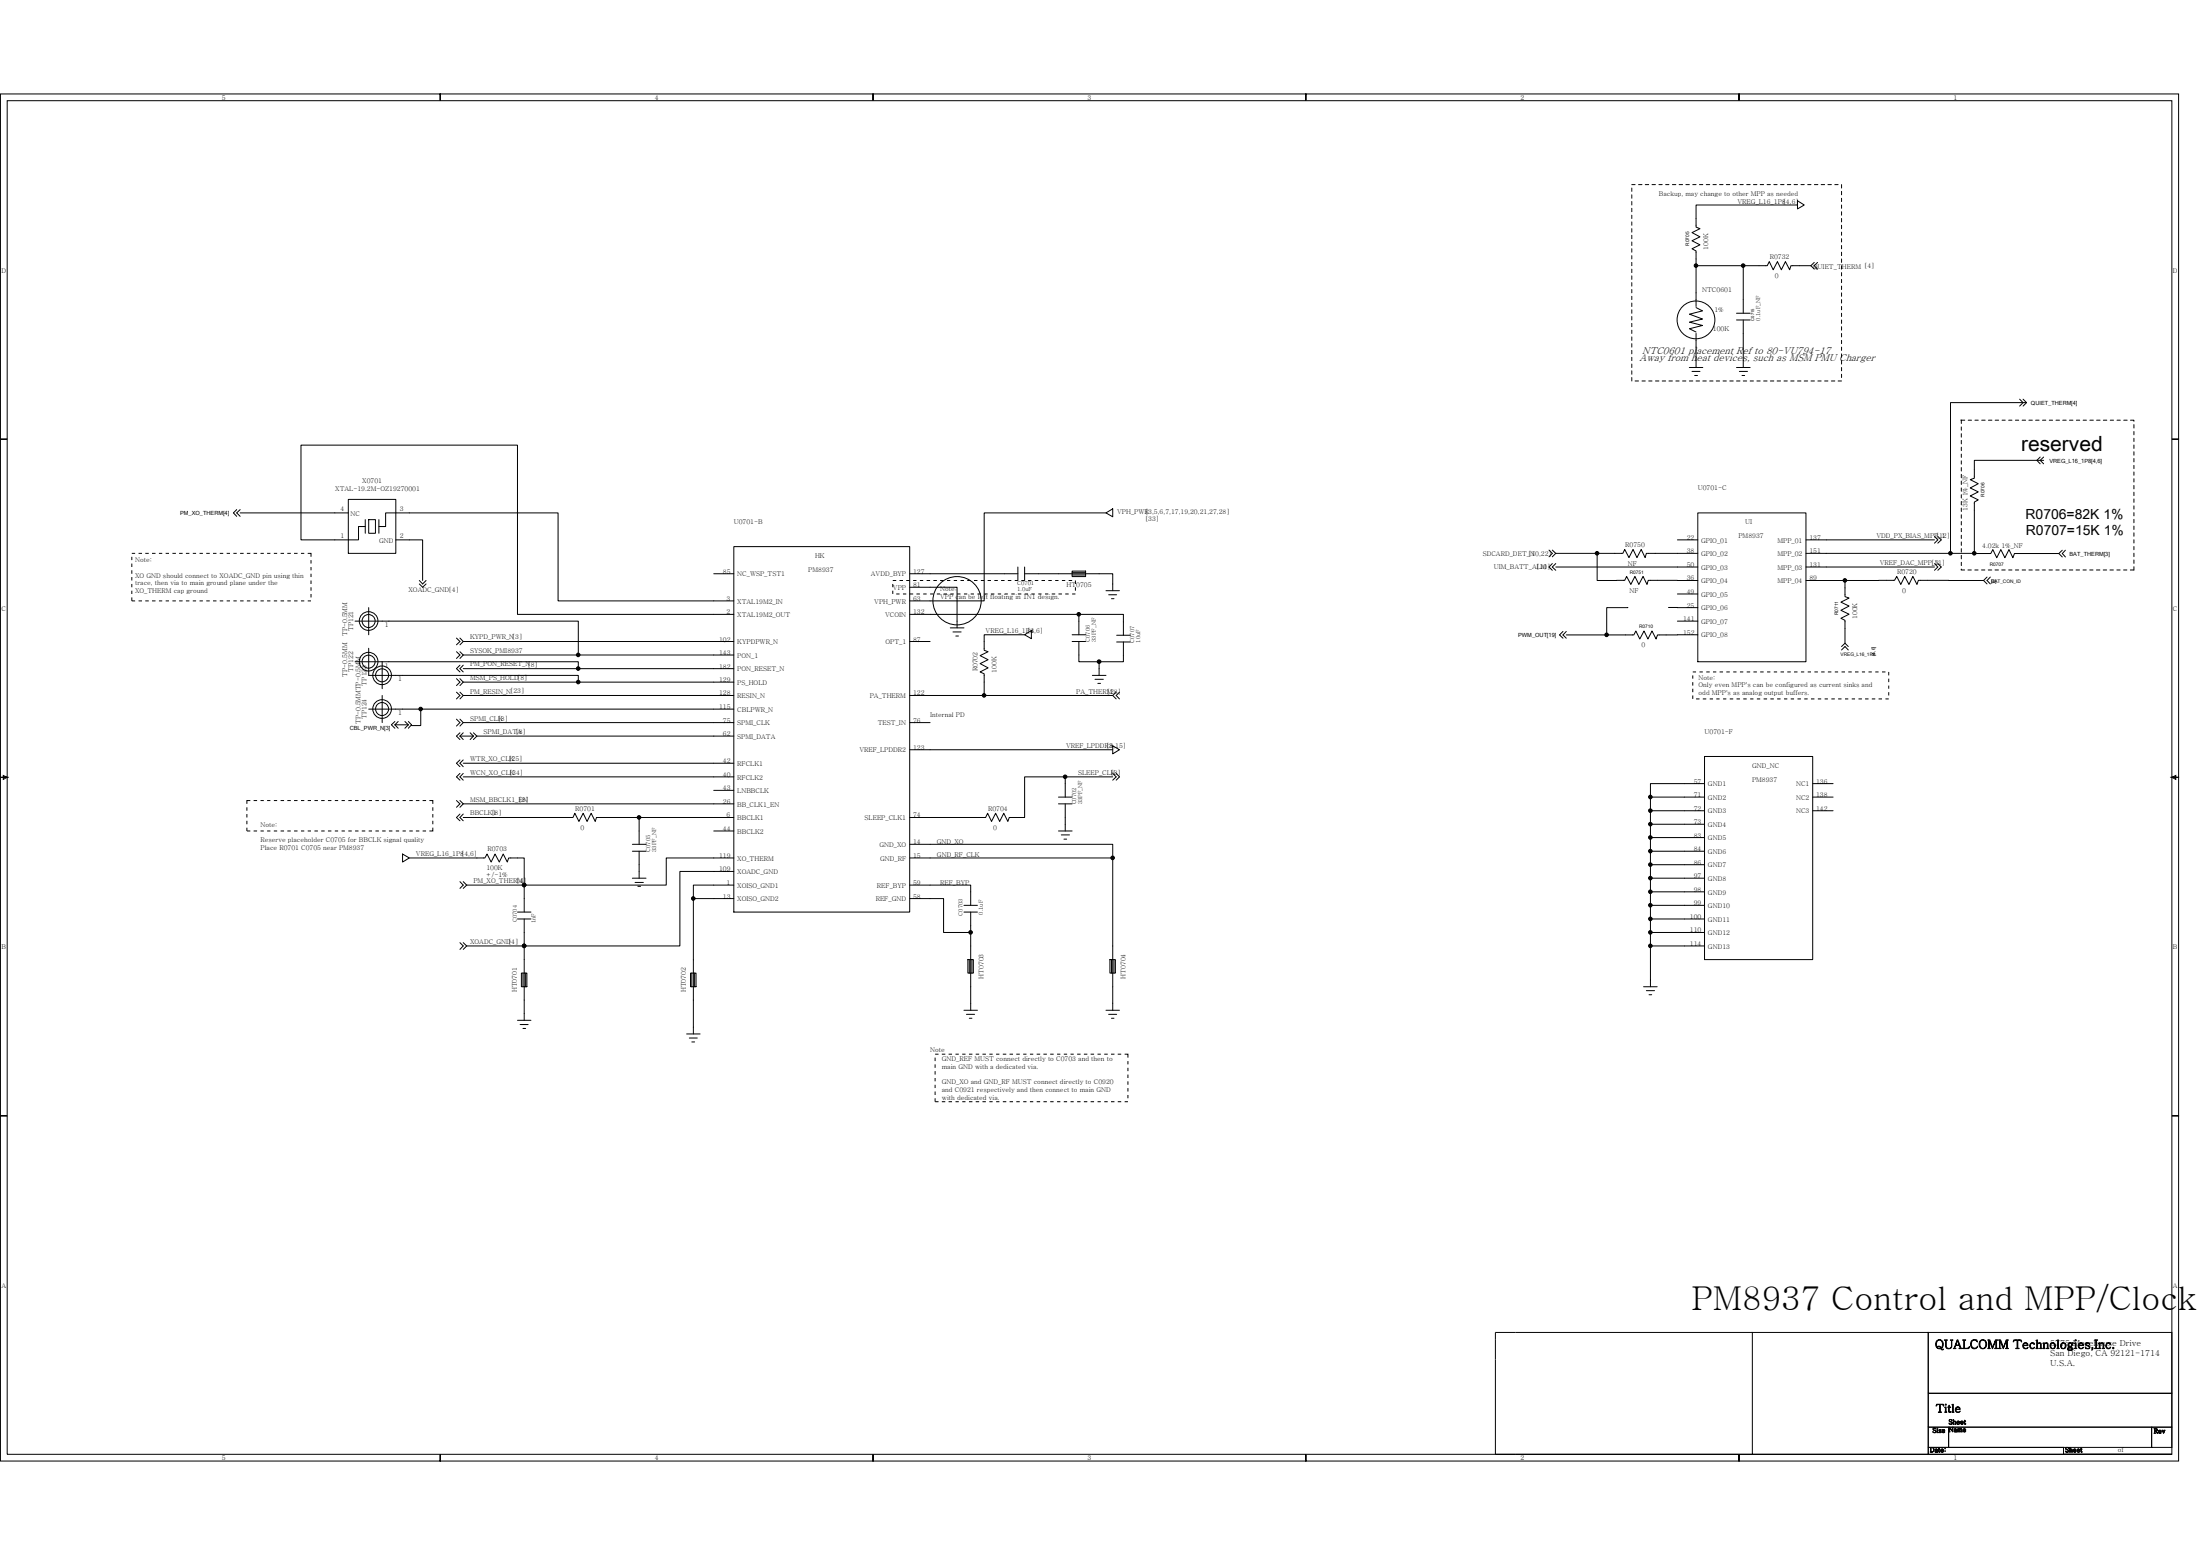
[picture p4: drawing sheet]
<svg xmlns="http://www.w3.org/2000/svg" width="297mm" height="210mm" viewBox="0 0 297 210" stroke-linecap="round" stroke-linejoin="round" font-family="sans-serif">
<g fill="none" stroke="#000" stroke-width=".14">
<path d="M.1 12.7h59.3v.9v-.9h58.5v.9v-.9h58.4v.9v-.9h58.5v.9v-.9h59.3v46.6h-.9h.9v45.6h-.9l.6-.3v.6l-.6-.3h.9v45.7h-.9h.9v46.6h-59.3v-.9v.9h-58.5v-.9v.9h-58.4v-.9v.9h-58.5v-.9v.9h-59.3v-46.6h.9h-.9v-45.7h.9l-.6-.3v.6l.6-.3h-.9v-45.6h.9h-.9zM1 13.6h292.2v182.7h-292.2zM220.3 25.4v.4M220.3 26.3v.5M220.3 27.2v.5M220.3 28.1v.5M220.3 29v.5M220.3 30v.4M220.3 30.9v.4M220.3 31.7v.5M220.3 32.7v.4M220.3 33.6v.4"/>
<path d="M220.3 34.5v.4M220.3 35.4v.5M220.3 36.3v.5M220.3 37.2v.5M220.3 38.1v.5M220.3 39.1v.4M220.3 40v.4M220.3 24.9h.5M221.2 24.9h.5M222.1 24.9h.5M223.1 24.9h.4M224 24.9h.4"/>
<path d="M224.9 24.9h.4M225.8 24.9h.5M226.7 24.9h.5M227.6 24.9h.5M228.6 24.9h.4M229 35.9h6.4M229.5 24.9h.4M230.4 24.9h.4M231.3 24.9h.4M232.2 24.9h.4M233.1 24.9h.4M234 24.9h.5"/>
<path d="M234.9 24.9h.5M235.4 35.9v6.4M235.8 24.9h.5M236.7 24.9h.5M237.7 24.9h.4M238.6 24.9h.4M239.5 24.9h.4M240.4 24.9h.5M241.3 24.9h.5M242.2 24.9h.5M242.7 27.7h-13.7v2.9l.5 .3-1.1 .5 1.1 .6-1.1 .5 1.1 .5-1.1 .6 .6 .3v7.5M242.7 27.1l.9 .6-.9 .5z"/>
<path d="M243.2 24.9h.4M244.1 24.9h.4M244.5 35.9h-2.7l-.2 .5-.5-1.1-.6 1.1-.5-1.1-.6 1.1-.5-1.1-.3 .6h-3.2M244.5 35.9l.5 .4M245 35.4l-.5 .5M245 24.9h.4M245.4 35.4l-.4 .5 .4 .4M245.9 24.9h.5M246.8 24.9h.5M247.7 24.9h.5M248.6 24.9v.5M248.6 25.8v.5"/>
<path d="M248.6 26.8v.4M248.6 27.7v.4M248.6 28.6v.4M248.6 29.5v.5M248.6 30.4v.5M248.6 31.3v.4M248.6 32.2v.5M248.6 33.1v.5M248.6 34v.5M248.6 34.9v.5M248.6 35.9v.4M248.6 36.8v.4"/>
<path d="M248.6 37.7v.4M248.6 38.6v.5M248.6 39.5v.5M220.3 40.9v.5M220.3 41.8v.5M220.3 42.7v.5M220.3 43.6v.5M220.3 44.6v.4M220.3 45.5v.4M220.3 46.4v.4M220.3 47.3v.5M220.3 48.2v.5"/>
<path d="M220.3 49.1v.5M220.3 50v.5M220.3 50.9v.5M220.8 51.4h.4M221.7 51.4h.4M222.6 51.4h.5M223.5 51.4h.5M224.4 51.4h.5M225.3 51.4h.5M226.3 51.4h.4M227.2 51.4h.4M228.1 49.6h1.8"/>
<path d="M228.1 51.4h.5M228.4 50.1h1.1M228.8 50.7h.4M229 41.5l.9 .5-1.8 .4 1.8 .7-1.8 .4 1.8 .4-1.8 .5 .9 .4M229 45v4.6M229 51.4h.5M229.9 51.4h.5M230.8 51.4h.5M231.7 51.4h.5M232.6 51.4h.5M233.5 51.4h.5M234.5 43.2h1.8"/>
<path d="M234.5 42.3h1.8M234.5 49.6h1.8M234.5 51.4h.4M234.8 50.1h1.1M235.2 50.7h.4M235.4 43.2v6.4M235.4 51.4h.4M236.3 51.4h.4M237.2 51.4h.5M238.1 51.4h.5M239 51.4h.5M239.9 51.4h.5"/>
<path d="M240.9 51.4h.4M241.8 51.4h.4M242.7 51.4h.5M243.6 51.4h.5M244.5 51.4h.5M245.4 51.4h.5M246.4 51.4h.4M247.3 51.4h.4M248.2 51.4h.4M248.6 40.4v.5M248.6 41.4v.4M248.6 42.3v.4"/>
<path d="M248.6 43.2v.4M248.6 44.1v.5M248.6 45v.5M248.6 45.9v.5M248.6 46.8v.5M248.6 47.8v.4M248.6 48.7v.4M248.6 49.6v.4M248.6 50.5v.4M264.8 56.7h.1M264.8 57.6v.5M264.8 58.5v.5"/>
<path d="M264.8 59.4v.5M265.3 56.7h-.5v.5M265.7 56.7h.5M266.7 56.7h.4M267.6 56.7h.4M268.5 56.7h.4M269.4 56.7h.5M270.3 56.7h.4M271.2 56.7h.4M272.1 56.7h.5M272.7 53.9l.5 .4-.5 .5M273 56.7h.5"/>
<path d="M273.2 53.9l.4 .4M273.6 54.3h-10.2v20.4M273.6 54.3l-.4 .5M273.9 56.7h.5M274.8 56.7h.5M275.8 56.7h.4M276.7 56.7h.4M277.6 56.7h.5M278.5 56.7h.5M279.4 56.7h.5M280.3 56.7h.5M281.3 56.7h.4"/>
<path d="M282.2 56.7h.4M283.1 56.7h.4M284 56.7h.5M284.9 56.7h.5M285.8 56.7h.5M286.7 56.7h.5M287.7 56.7h.4v.2M288.1 57.3v.5M288.1 58.2v.5M288.1 59.1v.5M17.8 75.1v.5M17.8 76.1v.4"/>
<path d="M17.8 77v.4M17.8 77.9v.4M17.8 78.8v.4M17.8 79.7v.5M17.8 74.7h.4M18.7 74.7h.5M19.6 74.7h.5M20.5 74.7h.5M21.5 74.7h.4M22.4 74.7h.4M23.3 74.7h.4M24.2 74.7h.5"/>
<path d="M25.1 74.7h.5M26 74.7h.5M26.9 74.7h.5M27.9 74.7h.4M28.8 74.7h.4M29.7 74.7h.4M30.6 74.7h.4M31.5 74.7h.5M32 68.8l-.5 .4 .5 .5M32.4 69.2h14.6M32.4 68.8l-.4 .4 .4 .5M32.4 74.7h.5"/>
<path d="M33.3 74.7h.5M34.2 74.7h.5M35.2 74.7h.4M36.1 74.7h.4M37 74.7h.4M37.9 74.7h.5M38.8 74.7h.5M39.7 74.7h.5M40.6 74.7h.5M41.5 74.7h.5v.4M42 75.6v.5M42 76.5v.5"/>
<path d="M42 77.4v.5M42 78.3v.5M42 79.2v.5M47 67.4h6.4v7.3h-6.4zM49.3 71.1h-.9v1.8h-7.8v-12.8h29.3v22.8h29.2M49.3 70.1v1.9M49.8 70.1h.9v1.9h-.9zM51.2 71.1h.9v-1.9h23.3v11.9h23.7M51.2 70.1v1.9M53.4 72.9h3.7v5.4M56.6 78.8l.5 .4 .4-.4M56.6 78.3l.5 .5 .4-.5"/>
<path d="M96.4 77.4h2.7M99.1 73.8h23.7v49.3h-23.7zM120.5 78.8v.4M120.5 79.7v.5M120.5 78.3h.5M121.5 78.3h.4M122.4 78.3h.4M122.8 79.2h6.4v5.5M123.3 78.3h.4M124.2 78.3h.4M125.1 78.3h.5M126 78.3h.5"/>
<path d="M126.9 78.3h.5M127.9 78.3h.4M128.8 78.3h.4M129.7 78.3h.5M130.6 78.3h.5M131.5 78.3h.5M132.4 78.3h.5M133.3 78.3h.5M134.3 78.3h.4M135.2 78.3h.4M136.1 78.3h.4M137.4 77.4h-14.6"/>
<path d="M137.4 76.5v1.8h-.4M138.3 76.5v1.8h-.4M138.3 77.4h11.9v2.3M138.8 78.3h.5M139.7 78.3h.5M140.6 78.3h.5M141.5 78.3h.5M142.5 78.3h.4M143.4 78.3h.4M144.3 78.3h.5M144.8 77.1h1.8v.7h-1.8zM144.8 77.2h1.8"/>
<path d="M144.8 77.6h1.8M145.2 78.3v.5M145.2 79.2v.5M146.6 77.4h.1M149.3 79.7h1.8M149.3 69.2l.9-.5v1zM149.3 69.2h-16.4v11.9h-10.1M209.1 74.2l.5 .5-.5 .4M209.6 76.1l-.5 .4 .5 .5M209.6 74.2l.5 .5M210.1 76.1l-.5 .4 .5 .5M210.1 76.5h19.1"/>
<path d="M210.1 74.7h5.5M210.1 74.7l-.5 .4M226.5 72.9h2.7M229.2 74.7h-6.9l-.2 .5-.5-1.1-.6 1.1-.5-1.1-.6 1.1-.5-1.1-.3 .6h-3.5v3.6h3.8l.2-.5 .6 1.1 .5-1.1 .6 1.1 .5-1.1 .6 1.1 .1-.6h6.7M229.2 69.2h14.6v20.1h-14.6zM249.1 78.3h-5.3M261.2 72.4l.4 .5-.4 .4M261.2 76.1l.4 .4-.4 .5M261.2 72.9h-17.4M261.2 76.5h-17.4M261.6 72.4l.5 .5-.5 .4M261.6 76.1l.5 .4-.5 .5"/>
<path d="M264.8 76.8v.1h.5M264.8 60.3v.5M264.8 61.3v.4M264.8 62.2v.4M264.8 63.1v.5M264.8 64v.5M264.8 64.9v.5M264.8 65.8v.5M264.8 66.8v.4M264.8 67.7v.4M264.8 68.6v.4M264.8 69.5v.4"/>
<path d="M264.8 70.4v.4M264.8 71.3v.5M264.8 72.2v.5M264.8 73.1v.5M264.8 74v.5M264.8 75v.4M264.8 75.9v.4M265.7 76.9h.5M266.6 74.7h-22.8M266.6 76.9h.5M267.5 76.9h.5M267.8 78.3h-8.8l-.2 .6-.5-1.1-.6 1.1-.5-1.1-.6 1.1-.5-1.1-.3 .5h-6.7v2.2l.6 .2-1.1 .6 1.1 .5-1.1 .6 1.1 .5-1.1 .5 .5 .3v3.1"/>
<path d="M267.8 78.3l.5 .5M268.3 77.9l-.5 .4M268.5 76.9h.4M268.7 77.9l-.4 .4 .4 .5M269.4 76.9h.4M270.3 76.9h.4M271.2 76.9h.4M272.1 76.9h.5M273 76.9h.5M273.9 76.9h.5M274.8 76.9h.5M275.5 61.7l-.5 .4 .5 .5"/>
<path d="M275.8 76.9h.4M275.9 62.1h-9.3v2.4l-.6 .2 1.1 .6-1.1 .5 1.1 .6-1.1 .5 1.1 .6-.5 .3v6.9h2.2l.3-.5 .5 1.1 .5-1.1 .6 1.1 .5-1.1 .6 1.1 .2-.6h6M275.9 61.7l-.4 .4 .4 .5M276.7 76.9h.4M277.6 76.9h.4M278 74.7l.4 .5M278.4 74.3l-.4 .4M278.5 76.9h.5M278.9 74.3l-.5 .4 .5 .5M279.4 76.9h.5M280.3 76.9h.5M281.2 76.9h.5"/>
<path d="M282.1 76.9h.5M283.1 76.9h.4M284 76.9h.4M284.9 76.9h.4M285.8 76.9h.5M286.7 76.9h.5M287.6 76.9h.5M288.1 60v.5M288.1 61v.4M288.1 61.9v.4M288.1 62.8v.4M288.1 63.7v.4"/>
<path d="M288.1 64.6v.4M288.1 65.5v.5M288.1 66.4v.5M288.1 67.3v.5M288.1 68.3v.4M288.1 69.2v.4M288.1 70.1v.4M288.1 71v.5M288.1 71.9v.5M288.1 72.8v.5M288.1 73.7v.5M288.1 74.7v.4"/>
<path d="M288.1 75.6v.4M288.1 76.5v.4M17.8 80.6v.5h.4M18.7 81.1h.5M19.6 81.1h.5M20.5 81.1h.5M21.5 81.1h.4M22.4 81.1h.4M23.3 81.1h.4M24.2 81.1h.5M25.1 81.1h.5M26 81.1h.5"/>
<path d="M26.9 81.1h.5M27.9 81.1h.4M28.8 81.1h.4M29.7 81.1h.4M30.6 81.1h.4M31.5 81.1h.5M32.4 81.1h.5M33.3 81.1h.5M34.2 81.1h.5M35.2 81.1h.4M36.1 81.1h.4M37 81.1h.4"/>
<path d="M37.9 81.1h.5M38.8 81.1h.5M39.7 81.1h.5M40.6 81.1h.5M41.5 81.1h.5M42 80.2v.4M47.9 83.8h30.2v4.6M47.9 89.3h30.2v.9M49.8 87.5v3.6h28.3v1M49.8 95.7h49.3M49.8 82v3.7M51.6 89.3v3.6"/>
<path d="M51.6 93.9v3.6M53.3 97.4l-.5 .4 .5 .5M53.3 97.8l.5 .5M53.3 97.8h1.8M53.8 97.4l-.5 .4M54.7 97.4l.4 .4M55.1 97.4l.5 .4M55.1 97.8l-.4 .5M55.6 97.8l-.5 .5M56.8 95.7v2.2h-1.2v-.1M61.6 97l.5 .5-.5 .5M61.6 93.4l.5 .5-.5 .4"/>
<path d="M61.6 91.6l.5 .5-.5 .4M61.6 86.1l.5 .5-.5 .4M61.6 87.9l.5 .5-.5 .5M62.1 98.9l-.5 .4 .5 .5M62.1 97l.4 .5M62.1 93.4l.4 .5M62.1 91.6l.4 .5M62.1 86.1l.4 .5M62.1 99.3h1.8M62.1 99.3l.4 .5M62.1 89.8l-.5 .4 .5 .5M62.1 87.9l.4 .5"/>
<path d="M62.5 97.5l-.4 .5M62.5 93.9l-.4 .4M62.5 92.1l-.4 .4M62.5 86.6l-.4 .4M62.5 98.9l-.4 .4M62.5 89.8l-.4 .4 .4 .5M62.5 93.9h36.6M62.5 97.5h36.6M62.5 86.6h36.6M62.5 90.2h36.6M62.5 92.1h36.6M62.5 88.4h36.6"/>
<path d="M62.5 88.4l-.4 .5M63.5 98.9l.4 .4M63.9 99.3l-.4 .5M63.9 98.9l.5 .4M64.4 99.3l-.5 .5M64.4 99.3h34.7M121 80.2h.5M121.9 80.2h.5M122.8 80.2h.5M122.8 97.5h2.8M122.8 86.6h2.8M123.7 80.2h.5"/>
<path d="M124.6 80.2h.5M125.6 80.2h.4M126.5 80.2h.4M127.4 80.2h.5M128.3 80.2h.5M128.3 84.7h1.9M128.7 85.3h1.1M129 85.8h.4M129.2 80.2h.5M130.2 80.2h.4M131.1 80.2h.4M132 80.2h.4"/>
<path d="M132.9 80.2h.4M133.8 80.2h.5M134.7 80.2h.5M135.6 80.2h.5M136.5 80.2h.5M137.4 80.2h.5M138.3 80.2h.5M138.3 85.7h-5.4v2.1l.5 .1-1.1 .6 1.1 .5-1.1 .6 1.1 .5-1.1 .6 .6 .2v3M138.3 85.7l1-.6v1.1zM139.3 80.2h.4M140.2 80.2h.4M141.1 80.2h.4"/>
<path d="M142 80.2h.5M142.9 80.2h.5M143.8 80.2h.5M144.8 80.2h.4M144.8 85.7h1.8M144.8 86.6h1.8M145.7 82.9h6v2.8M145.7 86.6v2.7h2.7v1.8M145.7 82.9h-22.9M145.7 82.9v2.8M147.5 91.1h1.8M147.8 91.7h1.2"/>
<path d="M148.2 92.2h.4M149.7 80.3h1.1M150.1 80.8h.3M150.2 93.9l.5 .4M150.2 93.9h-27.4M150.7 93.4l-.5 .5M150.8 86.6h1.8M150.8 85.7h1.8M151.1 93.4l-.4 .5 .4 .4M151.7 86.6v2.7h-3.3M211 85.2l-.4 .5 .4 .4M211.5 85.2l-.5 .5 .5 .4"/>
<path d="M219.8 82h-2.9v3.7h-5.4M225.3 82h3.9M226.5 80.2h2.7M226.5 83.8h2.7M228.6 91.1v.5M228.6 92.1v.4M228.6 92.9v.5M228.6 93.9v.4M228.6 90.7h.4M229 94.3h.5M229.2 85.7h-5.4l-.2 .5-.5-1-.6 1-.5-1-.6 1-.5-1-.3 .5h-3.7M229.5 90.7h.4"/>
<path d="M229.9 94.3h.5M230.4 90.7h.4M230.8 94.3h.5M231.3 90.7h.4M231.7 94.3h.5M232.2 90.7h.4M232.6 94.3h.5M233.1 90.7h.4M233.5 94.3h.5M234 90.7h.5M234.5 94.3h.4M234.9 90.7h.5"/>
<path d="M235.4 94.3h.4M235.8 90.7h.5M236.3 94.3h.4M236.7 90.7h.5M237.2 94.3h.5M237.7 90.7h.4M238.1 94.3h.5M238.6 90.7h.4M239 94.3h.5M239.5 90.7h.4M239.9 94.3h.5M240.4 90.7h.5"/>
<path d="M240.9 94.3h.4M241.3 90.7h.5M241.8 94.3h.4M242.2 90.7h.5M242.7 94.3h.5M243.2 90.7h.4M243.6 94.3h.5M244.1 90.7h.4M244.5 94.3h.5M245 90.7h.4M245.4 94.3h.5M245.9 90.7h.5"/>
<path d="M246.4 94.3h.4M246.8 90.7h.5M247.3 94.3h.4M247.7 90.7h.5M248.2 94.3h.4M248.6 87.7l.5-.5 .5 .5M248.6 90.7h.5M249.1 86.8l.5 .4M249.1 86.8l-.5 .4M249.1 94.3h.5M249.6 90.7h.4M250 94.3h.5"/>
<path d="M250.5 90.7h.4M250.9 94.3h.5M251.4 90.7h.4M251.8 94.3h.5M252.3 90.7h.4M252.7 94.3h.5M253.2 90.7h.4M253.6 94.3h.5M254.1 90.7h.5M254.6 94.3h.4M255 90.7v.4M255 91.6v.5"/>
<path d="M255 92.5v.4M255 93.4v.5M33.3 108.9v.5M33.3 109.9v.4M33.3 110.8v.4M33.3 111.7v.4h.5M33.8 108h-.5v.5M34.2 112.1h.5M34.2 108h.5M35.2 112.1h.4M35.2 108h.4M36.1 112.1h.4"/>
<path d="M36.1 108h.4M37 112.1h.4M37 108h.4M37.9 112.1h.5M37.9 108h.5M38.8 108h.5M38.8 112.1h.5M39.7 108h.5M39.7 112.1h.5M40.6 108h.5M40.6 112.1h.5M41.5 108h.5"/>
<path d="M41.5 112.1h.5M42.5 108h.4M42.5 112.1h.4M43.4 108h.4M43.4 112.1h.4M44.3 108h.4M44.3 112.1h.4M45.2 108h.5M45.2 112.1h.5M46.1 108h.5M46.1 112.1h.5M47 108h.5"/>
<path d="M47 112.1h.5M47.9 108h.5M47.9 112.1h.5M48.8 108h.5M48.8 112.1h.5M49.8 108h.4M49.8 112.1h.4M50.7 108h.5M50.7 112.1h.5M51.6 108h.5M51.6 112.1h.5M52.5 108h.5"/>
<path d="M52.5 112.1h.5M53.4 108h.5M53.4 112.1h.5M54.4 115.3l.9 .5-.9 .5zM54.4 108h.4M54.4 112.1h.4M55.3 115.8h10.2l.3-.5 .5 1 .5-1 .6 1 .5-1 .6 1 .2-.5h2.1v3.6M55.3 108h.4M55.3 112.1h.4M56.2 108h.4M56.2 112.1h.4M57.1 108h.4"/>
<path d="M57.1 112.1h.4M58 108h.4v.5M58.4 111.7v.4h-.4M58.4 108.9v.5M58.4 109.9v.4M58.4 110.8v.4M61.6 108l.5 .5-.5 .4M62.1 119l.4 .4-.4 .5M62.1 108l.4 .5M62.1 109.9l-.5 .4 .5 .5M62.1 104.4l-.5 .4 .5 .5M62.1 102.6l-.5 .4 .5 .5"/>
<path d="M62.5 108.5l-.4 .4M62.5 119l.5 .4M62.5 109.9l-.4 .4 .4 .5M62.5 104.4l-.4 .4 .4 .5M62.5 102.6l-.4 .4 .4 .5M62.5 110.3h14.9l.2-.6 .6 1.1 .5-1.1 .6 1.1 .5-1.1 .6 1.1 .1-.5h5.8v3.6M62.5 103h36.6M62.5 104.8h36.6M62.5 108.5h36.6M63 119.4l-.5 .5M63 119.4h7.8M70.8 119.4h.1"/>
<path d="M70.8 119.4v3.7M85.4 118.5h1.8M85.4 113.9h1.8M85.4 114.9h1.8M85.7 119.1h1.2M86.1 119.6h.4M86.3 114.9v3.6M86.3 110.3h12.8M96.4 112.1h2.7M96.4 106.7h2.7M99.1 115.8h-9.1v3.6h-19.2M99.1 119.4h-5.5v20.1"/>
<path d="M99.1 117.6h-7.3v10.1h-21v-3.7M122.8 113.9h27.4v1.9M122.8 119.4h8.3v2.8M142.9 108.5h1.9M142.9 107.6h1.9M142.9 112.1h1.9M143.3 112.7h1.1M143.7 113.2h.3M143.8 104.8h6.4M143.8 107.6v-2.8h-5.5v5.5h-2l-.2 .5-.6-1.1-.5 1.1-.6-1.1-.5 1.1-.6-1.1-.2 .6h-10.3M143.8 108.5v3.6M150.2 104.4l.5 .4-.5 .5"/>
<path d="M150.2 115.8v20.5M150.2 101.2h-27.4M150.2 100.6l.9 .6-.9 .5zM150.2 115.8h-27.4M150.7 104.4l.4 .4-.4 .5M222.8 107.6v1.8h7.3M222.8 109.4v1.8h7.3M222.8 111.2v1.8h7.3M222.8 113v1.9h7.3M222.8 114.9v1.8h7.3M222.8 116.7v1.8h7.3M222.8 118.5v1.9h7.3"/>
<path d="M230.1 102.1h14.6v27.4h-14.6zM230.1 105.7h-7.3v1.9h7.3M244.7 107.6h2.8M244.7 105.7h2.8M244.7 109.4h2.8M62.1 127.2l.4 .5-.4 .4M62.5 127.2l.5 .5M63 127.7l-.5 .4M63 127.7h7.8v10M69.9 124h1.8M69.9 123.1h1.8M69.9 137.7h1.8"/>
<path d="M70.2 138.3h1.1M70.4 131.3h.7v1.9h-.7zM70.6 131.3v1.9M70.6 138.8h.4M70.8 133.2h.1M71 131.3v1.9M92.7 139.5h1.8M93.2 131.3h.8v1.9h-.8zM93.4 131.3v1.9M93.6 133.2h.1M93.6 121.3h5.5M93.8 131.3v1.9"/>
<path d="M122.8 121.3h4.6v4.5h3.7M130.2 122.2h1.8M130.2 123.1h1.8M130.2 136.3h1.8M130.5 136.9h1.1M130.7 129.5h.7v1.8h-.7zM130.9 129.5v1.8M130.9 137.4h.3M131.1 129.5h.1M131.1 123.1v13.2M131.2 129.5v1.8M149.3 136.3h1.8"/>
<path d="M149.7 136.9h1.1M149.9 129.5h.7v1.8h-.7zM150.1 129.5v1.8M150.1 137.4h.3M150.2 129.5h.1M150.4 129.5v1.8M221.9 133.2h1.8M222.3 133.7h1.1M222.6 134.2h.4M222.8 120.4v1.8h7.3M222.8 122.2v1.8h7.3M222.8 124v1.8h7.3"/>
<path d="M222.8 125.8v1.9h7.3M222.8 127.7v5.5M93.1 140.1h1M93.4 140.6h.4M126.3 142.7v.5M126.3 143.6v.5M126.3 144.5v.5M126.3 145.5v.4M126.3 146.4v.4M126.3 147.3v.5M126.3 148.2v.5h.4M126.3 142.3h.4"/>
<path d="M127.2 142.3h.4M127.2 148.7h.4M128.1 142.3h.4M128.1 148.7h.4M129 142.3h.5M129 148.7h.5M129.9 142.3h.5M129.9 148.7h.5M130.8 142.3h.5M130.8 148.7h.5M131.7 142.3h.5M131.7 148.7h.5"/>
<path d="M132.6 142.3h.5M132.6 148.7h.5M133.6 142.3h.4M133.6 148.7h.4M134.5 142.3h.4M134.5 148.7h.4M135.4 142.3h.5M135.4 148.7h.5M136.3 142.3h.5M136.3 148.7h.5M137.2 142.3h.5M137.2 148.7h.5"/>
<path d="M138.2 142.3h.4M138.2 148.7h.4M139.1 142.3h.4M139.1 148.7h.4M140 142.3h.4M140 148.7h.4M140.9 142.3h.4M140.9 148.7h.4M141.8 142.3h.5M141.8 148.7h.5M142.7 142.3h.5M142.7 148.7h.5"/>
<path d="M143.6 142.3h.5M143.6 148.7h.5M144.5 142.3h.5M144.5 148.7h.5M145.4 142.3h.5M145.4 148.7h.5M146.3 142.3h.5M146.3 148.7h.5M147.3 142.3h.4M147.3 148.7h.4M148.2 142.3h.4M148.2 148.7h.4"/>
<path d="M149.1 142.3h.5M149.1 148.7h.5M150 142.3h.5M150 148.7h.5M150.9 142.3h.5M150.9 148.7h.5M151.8 142.3h.5v.4M151.8 148.7h.5M152.3 143.2v.4M152.3 144.1v.4M152.3 145v.5M152.3 145.9v.5"/>
<path d="M152.3 146.8v.5M152.3 147.8v.4M236.6 179.8h23.7v16.5h-23.7zM236.6 179.8h-34.7v16.5h34.7M260.3 179.8h32.9v8.2h-32.9zM260.3 188h32.9v4.6h-32.9zM260.3 192.6h2.8v2.7h-2.8zM260.3 195.3h18.3v1h-18.3zM263.1 192.6h27.4v2.7h-27.4zM278.6 196.3h14.6zM290.5 192.6h2.7v2.7h-2.7z"/>
<circle cx="229" cy="43.2" r="2.55"/>
<circle cx="49.8" cy="83.8" r="1.26"/>
<circle cx="49.8" cy="89.3" r="1.26"/>
<circle cx="49.8" cy="83.8" r=".88"/>
<circle cx="49.8" cy="89.3" r=".88"/>
<circle cx="51.6" cy="95.7" r="1.26"/>
<circle cx="51.6" cy="91.1" r="1.26"/>
<circle cx="51.6" cy="91.1" r=".88"/>
<circle cx="51.6" cy="95.7" r=".88"/>
<circle cx="129.2" cy="81.1" r="3.3"/>
</g>
<g fill="#000" stroke="#000" stroke-width=".14">
<path d="M148.2 89.1l.2-.1 .2 .1 .1 .2-.1 .2h-.2h-.2l-.1-.2z" fill-rule="evenodd"/>
<circle cx="229" cy="35.8" r=".24"/>
<circle cx="235.4" cy="35.8" r=".24"/>
<circle cx="215.6" cy="74.7" r=".24"/>
<circle cx="249.1" cy="78.3" r=".24"/>
<circle cx="263.3" cy="74.7" r=".24"/>
<circle cx="266.6" cy="74.7" r=".24"/>
<circle cx="56.8" cy="95.7" r=".24"/>
<circle cx="78.1" cy="90.2" r=".24"/>
<circle cx="78.1" cy="92" r=".24"/>
<circle cx="78.1" cy="88.4" r=".24"/>
<circle cx="132.9" cy="93.8" r=".24"/>
<circle cx="145.7" cy="82.9" r=".24"/>
<circle cx="216.9" cy="85.7" r=".24"/>
<circle cx="70.8" cy="119.4" r=".24"/>
<circle cx="86.3" cy="110.3" r=".24"/>
<circle cx="143.8" cy="104.8" r=".24"/>
<circle cx="150.2" cy="115.8" r=".24"/>
<circle cx="222.8" cy="107.6" r=".24"/>
<circle cx="222.8" cy="113" r=".24"/>
<circle cx="222.8" cy="114.9" r=".24"/>
<circle cx="222.8" cy="109.4" r=".24"/>
<circle cx="222.8" cy="118.5" r=".24"/>
<circle cx="222.8" cy="116.7" r=".24"/>
<circle cx="222.8" cy="111.2" r=".24"/>
<circle cx="70.8" cy="127.6" r=".24"/>
<circle cx="93.6" cy="121.3" r=".24"/>
<circle cx="131.1" cy="125.8" r=".24"/>
<circle cx="222.8" cy="122.2" r=".24"/>
<circle cx="222.8" cy="124" r=".24"/>
<circle cx="222.8" cy="125.8" r=".24"/>
<circle cx="222.8" cy="127.6" r=".24"/>
<circle cx="222.8" cy="120.3" r=".24"/>
</g>
<text font-size="4.4" x="228.4" y="176.8">PM8937 Control and MPP/Clock</text>
<text font-size="2.8" x="272.9" y="60.8">reserved</text>
<g font-size="1.9">
<text x="273.5" y="70">R0706=82K 1%</text>
<text x="273.5" y="72.1">R0707=15K 1%</text>
</g>
<text font-size="1.6" x="261.3" y="182">QUALCOMM Technologies,Inc.</text>
<text font-size="1.5" x="261.4" y="190.6">Title</text>
<g font-size="1.3">
<text x="221.7" y="47.7">NTC0601 placement Ref to 80-VU794-17</text>
<text x="221.4" y="48.7">Away from heat devices, such as MSM PMU Charger</text>
</g>
<g font-size="1.1">
<text x="276.8" y="184.3">U.S.A.</text>
<text x="276.8" y="182.9">San Diego, CA 92121-1714</text>
<text x="276.8" y="181.6">5775 Morehouse Drive</text>
</g>
<g font-size=".9">
<text x="30" y="13.5">5</text>
<text x="88.4" y="13.5">4</text>
<text x="146.9" y="13.5">3</text>
<text x="205.3" y="13.5">2</text>
<text x="263.8" y="13.5">1</text>
<text x="224" y="26.5">Backup, may change to other MPP as needed</text>
<text x="234.6" y="27.5">VREG_L16_1P8</text>
<text x="240.7" y="27.5">[4,6]</text>
<text x="230.6" y="33.7" transform="rotate(-90 230.6 33.7)">100K</text>
<text x="238.9" y="34.9">R0732</text>
<text x=".2" y="36.8">D</text>
<text x="229.8" y="39.5">NTC0601</text>
<text x="239.6" y="37.5">0</text>
<text x="244.8" y="36.3">QUIET_THERM [4]</text>
<text x="293.4" y="36.8">D</text>
<text x="231.3" y="44.7">100K</text>
<text x="231.5" y="42.1">1%</text>
<text x="48.9" y="65.2">X0701</text>
<text x="45.3" y="66.3">XTAL-19.2M-OZ19270001</text>
<text x="46" y="69">4</text>
<text x="47.3" y="69.6">NC</text>
<text x="54" y="69">3</text>
<text x="99.1" y="70.8">U0701-B</text>
<text x="150.8" y="69.4">VPH_PWR</text>
<text x="154.6" y="69.4">[3,5,6,7,17,19,20,21,27,28]</text>
<text x="154.6" y="70.3">[33]</text>
<text x="229.2" y="66.2">U0701-C</text>
<text x="235.6" y="70.8">UI</text>
<text x="265.7" y="68.9" transform="rotate(-90 265.7 68.9)">13K 1%_NF</text>
<text x="18.2" y="75.9">Note:</text>
<text x="18.2" y="78">XO GND should connect to XOADC_GND pin using thin</text>
<text x="46" y="72.7">1</text>
<text x="51.2" y="73.2">GND</text>
<text x="54" y="72.7">2</text>
<text x="97.6" y="77.4">85</text>
<text x="99.5" y="77.8">NC_WSP_TST1</text>
<text x="109.1" y="77.2">PM8937</text>
<text x="110" y="75.3">HK</text>
<text x="117.6" y="77.8">AVDD_BYP</text>
<text x="123.3" y="77.4">127</text>
<text x="200.2" y="75">SDCARD_DET_N</text>
<text x="201.7" y="76.8">UIM_BATT_ALM</text>
<text x="206.3" y="75">[10,22]</text>
<text x="207.4" y="76.8">[10]</text>
<text x="219.4" y="73.8">R0750</text>
<text x="219.8" y="76.3">NF</text>
<text x="227.7" y="72.9">22</text>
<text x="227.7" y="74.7">38</text>
<text x="227.7" y="76.5">50</text>
<text x="229.7" y="73.2">GPIO_01</text>
<text x="229.7" y="75">GPIO_02</text>
<text x="229.7" y="76.9">GPIO_03</text>
<text x="234.7" y="72.6">PM8937</text>
<text x="240" y="73.2">MPP_01</text>
<text x="240" y="75">MPP_02</text>
<text x="240" y="76.9">MPP_03</text>
<text x="244.3" y="72.9">137</text>
<text x="244.3" y="74.7">151</text>
<text x="244.3" y="76.5">131</text>
<text x="253.3" y="72.6">VDD_PX_BIAS_MPP_1</text>
<text x="253.8" y="76.3">VREF_DAC_MPP_3</text>
<text x="256.1" y="77.4">R0720</text>
<text x="260.7" y="76.3">[11]</text>
<text x="261.4" y="72.6">[12]</text>
<text x="267.6" y="74">4.02k 1%_NF</text>
<text x=".2" y="82.5">C</text>
<text x="18.2" y="79">trace, then via to main ground plane under the</text>
<text x="18.2" y="80">XO_THERM cap ground</text>
<text x="55.2" y="79.9">XOADC_GND[4]</text>
<text x="98.1" y="81.1">3</text>
<text x="98.1" y="82.9">2</text>
<text x="99.5" y="81.4">XTAL19M2_IN</text>
<text x="99.5" y="83.3">XTAL19M2_OUT</text>
<text x="118" y="81.4">VPH_PWR</text>
<text x="119.5" y="83.3">VCOIN</text>
<text x="120.6" y="79.6">VPP</text>
<text x="123.3" y="79.2">81</text>
<text x="123.3" y="81.1">63</text>
<text x="123.3" y="82.9">132</text>
<text x="126.9" y="79.8">Note:</text>
<text x="126.9" y="80.9">VPP can be left floating in 1N1 design.</text>
<text x="144" y="79.2">HT0705</text>
<text x="220" y="80">NF</text>
<text x="227.2" y="83.8">141</text>
<text x="227.7" y="78.3">36</text>
<text x="227.7" y="80.2">49</text>
<text x="227.7" y="82">25</text>
<text x="229.7" y="78.7">GPIO_04</text>
<text x="229.7" y="80.5">GPIO_05</text>
<text x="229.7" y="82.4">GPIO_06</text>
<text x="240" y="78.7">MPP_04</text>
<text x="244.3" y="78.3">89</text>
<text x="250.8" y="83.5" transform="rotate(-90 250.8 83.5)">100K</text>
<text x="256.8" y="80">0</text>
<text x="293.4" y="82.5">C</text>
<text x="46.9" y="85.9" transform="rotate(-90 46.9 85.9)">TP-0.5MM</text>
<text x="47.7" y="85.2" transform="rotate(-90 47.7 85.2)">TP121</text>
<text x="52" y="84.7">1</text>
<text x="63.5" y="89.9">PM_PON_RESET_N</text>
<text x="63.5" y="88.1">SYSOK_PMI8937</text>
<text x="63.5" y="86.3">KYPD_PWR_N[3]</text>
<text x="71.2" y="90">[8]</text>
<text x="97.1" y="86.6">102</text>
<text x="97.1" y="88.4">143</text>
<text x="99.5" y="86.9">KYPDPWR_N</text>
<text x="99.5" y="88.8">PON_1</text>
<text x="119.5" y="86.9">OPT_1</text>
<text x="123.3" y="86.6">87</text>
<text x="133.1" y="85.4">VREG_L16_1P8</text>
<text x="138.7" y="85.4">[4,6]</text>
<text x="221.6" y="87.3">0</text>
<text x="227.2" y="85.7">152</text>
<text x="229.7" y="84.2">GPIO_07</text>
<text x="229.7" y="86">GPIO_08</text>
<text x="46.9" y="91.3" transform="rotate(-90 46.9 91.3)">TP-0.5MM</text>
<text x="47.7" y="90.7" transform="rotate(-90 47.7 90.7)">TP122</text>
<text x="49.5" y="92.5" transform="rotate(-90 49.5 92.5)">TP123</text>
<text x="52" y="90.1">1</text>
<text x="53.8" y="91.9">1</text>
<text x="63.5" y="93.6">PM_RESIN_N[23]</text>
<text x="63.5" y="91.8">MSM_PS_HOLD[8]</text>
<text x="97.1" y="93.9">128</text>
<text x="97.1" y="95.7">115</text>
<text x="97.1" y="90.2">182</text>
<text x="97.1" y="92.1">129</text>
<text x="99.5" y="94.2">RESIN_N</text>
<text x="99.5" y="90.6">PON_RESET_N</text>
<text x="99.5" y="92.4">PS_HOLD</text>
<text x="117.4" y="94.2">PA_THERM</text>
<text x="123.3" y="93.9">122</text>
<text x="132" y="90.6" transform="rotate(-90 132 90.6)">R0702</text>
<text x="134.5" y="90.8" transform="rotate(-90 134.5 90.8)">100K</text>
<text x="145.3" y="93.6">PA_THERM</text>
<text x="149.5" y="93.6">[28]</text>
<text x="229.3" y="91.7">Note:</text>
<text x="229.3" y="92.8">Only even MPP's can be configured as current sinks and</text>
<text x="229.3" y="93.8">odd MPP's as analog output buffers.</text>
<text x="48.7" y="97.7" transform="rotate(-90 48.7 97.7)">TP-0.5MMTP-0.5MM</text>
<text x="49.5" y="97.1" transform="rotate(-90 49.5 97.1)">TP124</text>
<text x="53.8" y="96.5">1</text>
<text x="63.5" y="97.2">SPMI_CLK</text>
<text x="65.3" y="99.1">SPMI_DATA</text>
<text x="67.2" y="97.2">[8]</text>
<text x="69.6" y="99.1">[8]</text>
<text x="97.6" y="97.5">75</text>
<text x="97.6" y="99.3">62</text>
<text x="99.5" y="96.1">CBLPWR_N</text>
<text x="99.5" y="97.9">SPMI_CLK</text>
<text x="99.5" y="99.7">SPMI_DATA</text>
<text x="116" y="101.5">VREF_LPDDR2</text>
<text x="118.5" y="97.9">TEST_IN</text>
<text x="123.3" y="101.2">123</text>
<text x="123.3" y="97.5">76</text>
<text x="125.6" y="96.8">Internal PD</text>
<text x="143.9" y="100.9">VREF_LPDDR3</text>
<text x="149.4" y="100.9">[8,15]</text>
<text x="230.1" y="99.1">U0701-F</text>
<text x="63.5" y="104.5">WCN_XO_CLK</text>
<text x="63.5" y="102.7">WTR_XO_CLK</text>
<text x="68.6" y="102.7">[25]</text>
<text x="68.7" y="104.5">[34]</text>
<text x="97.6" y="103">42</text>
<text x="97.6" y="104.8">40</text>
<text x="97.6" y="106.7">43</text>
<text x="99.5" y="103.4">RFCLK1</text>
<text x="99.5" y="105.2">RFCLK2</text>
<text x="99.5" y="107">LNBBCLK</text>
<text x="145.6" y="104.5">SLEEP_CLK</text>
<text x="149.9" y="104.5">[8]</text>
<text x="228.7" y="107.6">71</text>
<text x="228.7" y="105.7">57</text>
<text x="230.6" y="107.9">GND2</text>
<text x="230.6" y="106.1">GND1</text>
<text x="236.6" y="103.6">GND_NC</text>
<text x="236.6" y="105.5">PM8937</text>
<text x="242.5" y="106.1">NC1</text>
<text x="242.5" y="107.9">NC2</text>
<text x="245.2" y="105.7">136</text>
<text x="245.2" y="107.6">138</text>
<text x="35.2" y="111.6">Note:</text>
<text x="35.2" y="113.7">Reserve placeholder C0705 for BBCLK signal quality</text>
<text x="63.5" y="110">BBCLK1</text>
<text x="63.5" y="108.2">MSM_BBCLK1_EN</text>
<text x="66.4" y="110">[8]</text>
<text x="70" y="108.2">[8]</text>
<text x="77.7" y="109.4">R0701</text>
<text x="78.4" y="112">0</text>
<text x="97.6" y="108.5">26</text>
<text x="97.6" y="112.1">44</text>
<text x="98.1" y="110.3">6</text>
<text x="99.5" y="108.8">BB_CLK1_EN</text>
<text x="99.5" y="110.7">BBCLK1</text>
<text x="99.5" y="112.5">BBCLK2</text>
<text x="116.7" y="110.7">SLEEP_CLK1</text>
<text x="123.3" y="110.3">74</text>
<text x="123.3" y="113.9">14</text>
<text x="126.5" y="113.9">GND_XO</text>
<text x="133.4" y="109.4">R0704</text>
<text x="134.1" y="112">0</text>
<text x="228.7" y="113">83</text>
<text x="228.7" y="111.2">73</text>
<text x="228.7" y="109.4">72</text>
<text x="230.6" y="113.4">GND5</text>
<text x="230.6" y="111.6">GND4</text>
<text x="230.6" y="109.8">GND3</text>
<text x="242.5" y="109.8">NC3</text>
<text x="245.2" y="109.4">142</text>
<text x="35.2" y="114.7">Place R0701 C0705 near PM8937</text>
<text x="56.2" y="115.5">VREG_L16_1P8</text>
<text x="62.3" y="115.5">[4,6]</text>
<text x="63.9" y="119.1">PM_XO_THERM</text>
<text x="65.7" y="117.4">100K</text>
<text x="65.7" y="118.3">+/-1%</text>
<text x="65.8" y="114.9">R0703</text>
<text x="69.7" y="119.1">[4]</text>
<text x="97.1" y="115.8">119</text>
<text x="97.1" y="117.6">109</text>
<text x="98.1" y="119.4">1</text>
<text x="99.5" y="116.1">XO_THERM</text>
<text x="99.5" y="118">XOADC_GND</text>
<text x="99.5" y="119.8">XOISO_GND1</text>
<text x="118.4" y="119.8">REF_BYP</text>
<text x="118.7" y="114.3">GND_XO</text>
<text x="118.8" y="116.1">GND_RF</text>
<text x="123.3" y="115.8">15</text>
<text x="123.3" y="119.4">59</text>
<text x="126.5" y="115.7">GND_RF_CLK</text>
<text x="126.9" y="119.4">REF_BYP</text>
<text x="228.7" y="114.9">84</text>
<text x="228.7" y="118.5">97</text>
<text x="228.7" y="116.7">86</text>
<text x="230.6" y="115.2">GND6</text>
<text x="230.6" y="118.9">GND8</text>
<text x="230.6" y="117.1">GND7</text>
<text x="97.6" y="121.3">13</text>
<text x="99.5" y="121.6">XOISO_GND2</text>
<text x="118.2" y="121.6">REF_GND</text>
<text x="123.3" y="121.3">58</text>
<text x="228.2" y="124">100</text>
<text x="228.2" y="125.8">110</text>
<text x="228.7" y="120.4">98</text>
<text x="228.7" y="122.2">99</text>
<text x="230.6" y="120.7">GND9</text>
<text x="230.6" y="122.5">GND10</text>
<text x="230.6" y="124.4">GND11</text>
<text x=".2" y="128.1">B</text>
<text x="63.5" y="127.4">XOADC_GND[4]</text>
<text x="228.2" y="127.7">114</text>
<text x="230.6" y="126.2">GND12</text>
<text x="230.6" y="128">GND13</text>
<text x="293.4" y="128.1">B</text>
<text x="69.8" y="133.9" transform="rotate(-90 69.8 133.9)">HT0701</text>
<text x="92.6" y="133.9" transform="rotate(-90 92.6 133.9)">HT0702</text>
<text x="132.8" y="132.1" transform="rotate(-90 132.8 132.1)">HT0703</text>
<text x="152" y="132.1" transform="rotate(-90 152 132.1)">HT0704</text>
<text x="125.6" y="142">Note</text>
<text x="127.2" y="143.2">GND_REF MUST connect directly to C0703 and then to</text>
<text x="127.2" y="144.3">main GND with a dedicated via.</text>
<text x="127.2" y="146.3">GND_XO and GND_RF MUST connect directly to C0920</text>
<text x="127.2" y="147.4">and C0921 respectively and then connect to main GND</text>
<text x="127.2" y="148.4">with dedicated via.</text>
<text x=".2" y="173.8">A</text>
<text x="293.4" y="173.8">A</text>
<text x="30" y="197.1">5</text>
<text x="88.4" y="197.1">4</text>
<text x="146.9" y="197.1">3</text>
<text x="205.3" y="197.1">2</text>
<text x="260.6" y="196">Date:</text>
<text x="260.9" y="193.3">Size</text>
<text x="263.1" y="193.2">Name</text>
<text x="263.1" y="192.2">Sheet</text>
<text x="263.8" y="197.1">1</text>
<text x="278.8" y="196">Sheet</text>
<text x="285.9" y="196">of</text>
<text x="290.8" y="193.4">Rev</text>
</g>
<g font-size=".8">
<text x="274.2" y="54.7">QUIET_THERM[4]</text>
<text x="276.7" y="62.5">VREG_L16_1P8[4,6]</text>
<text x="24.3" y="69.6">PM_XO_THERM[4]</text>
<text x="279.4" y="75">BAT_THERM[3]</text>
<text x="205" y="86">PWM_OUT[19]</text>
<text x="47.2" y="98.5">CBL_PWR_N[3]</text>
</g>
<g font-size=".7">
<text x="237.7" y="43.3" transform="rotate(-90 237.7 43.3)">0.1uF_NF</text>
<text x="137.3" y="78.9">C0701</text>
<text x="137.3" y="79.7">1.0uF</text>
<text x="147.1" y="86.6" transform="rotate(-90 147.1 86.6)">C0706</text>
<text x="148" y="86.6" transform="rotate(-90 148 86.6)">33PF_NF</text>
<text x="153.1" y="86.7" transform="rotate(-90 153.1 86.7)">C0707</text>
<text x="154" y="86.7" transform="rotate(-90 154 86.7)">10uF</text>
<text x="145.3" y="108.6" transform="rotate(-90 145.3 108.6)">C0702</text>
<text x="146.1" y="108.6" transform="rotate(-90 146.1 108.6)">33PF_NF</text>
<text x="87.8" y="115" transform="rotate(-90 87.8 115)">C0705</text>
<text x="88.6" y="115" transform="rotate(-90 88.6 115)">33PF_NF</text>
<text x="69.8" y="124.5" transform="rotate(-90 69.8 124.5)">C0704</text>
<text x="72.3" y="124.6" transform="rotate(-90 72.3 124.6)">1nF</text>
<text x="130" y="123.5" transform="rotate(-90 130 123.5)">C0703</text>
<text x="132.7" y="123.4" transform="rotate(-90 132.7 123.4)">0.1uF</text>
</g>
<g font-size=".6">
<text x="228.1" y="33.2" transform="rotate(-90 228.1 33.2)">R0705</text>
<text x="236.9" y="43.3" transform="rotate(-90 236.9 43.3)">C0715</text>
<text x="267.9" y="67.1" transform="rotate(-90 267.9 67.1)">R0706</text>
<text x="220" y="77.4">R0751</text>
<text x="268.7" y="76.4">R0707</text>
<text x="248.2" y="83" transform="rotate(-90 248.2 83)">R0711</text>
<text x="268.9" y="78.7">[3]</text>
<text x="268.9" y="78.7">BAT_CON_ID</text>
<text x="221.3" y="84.8">R0710</text>
<text x="248.5" y="88.5">VREG_L16_1P8</text>
<text x="253.2" y="88.5" transform="rotate(-90 253.2 88.5)">[4,6]</text>
</g>
</svg>
